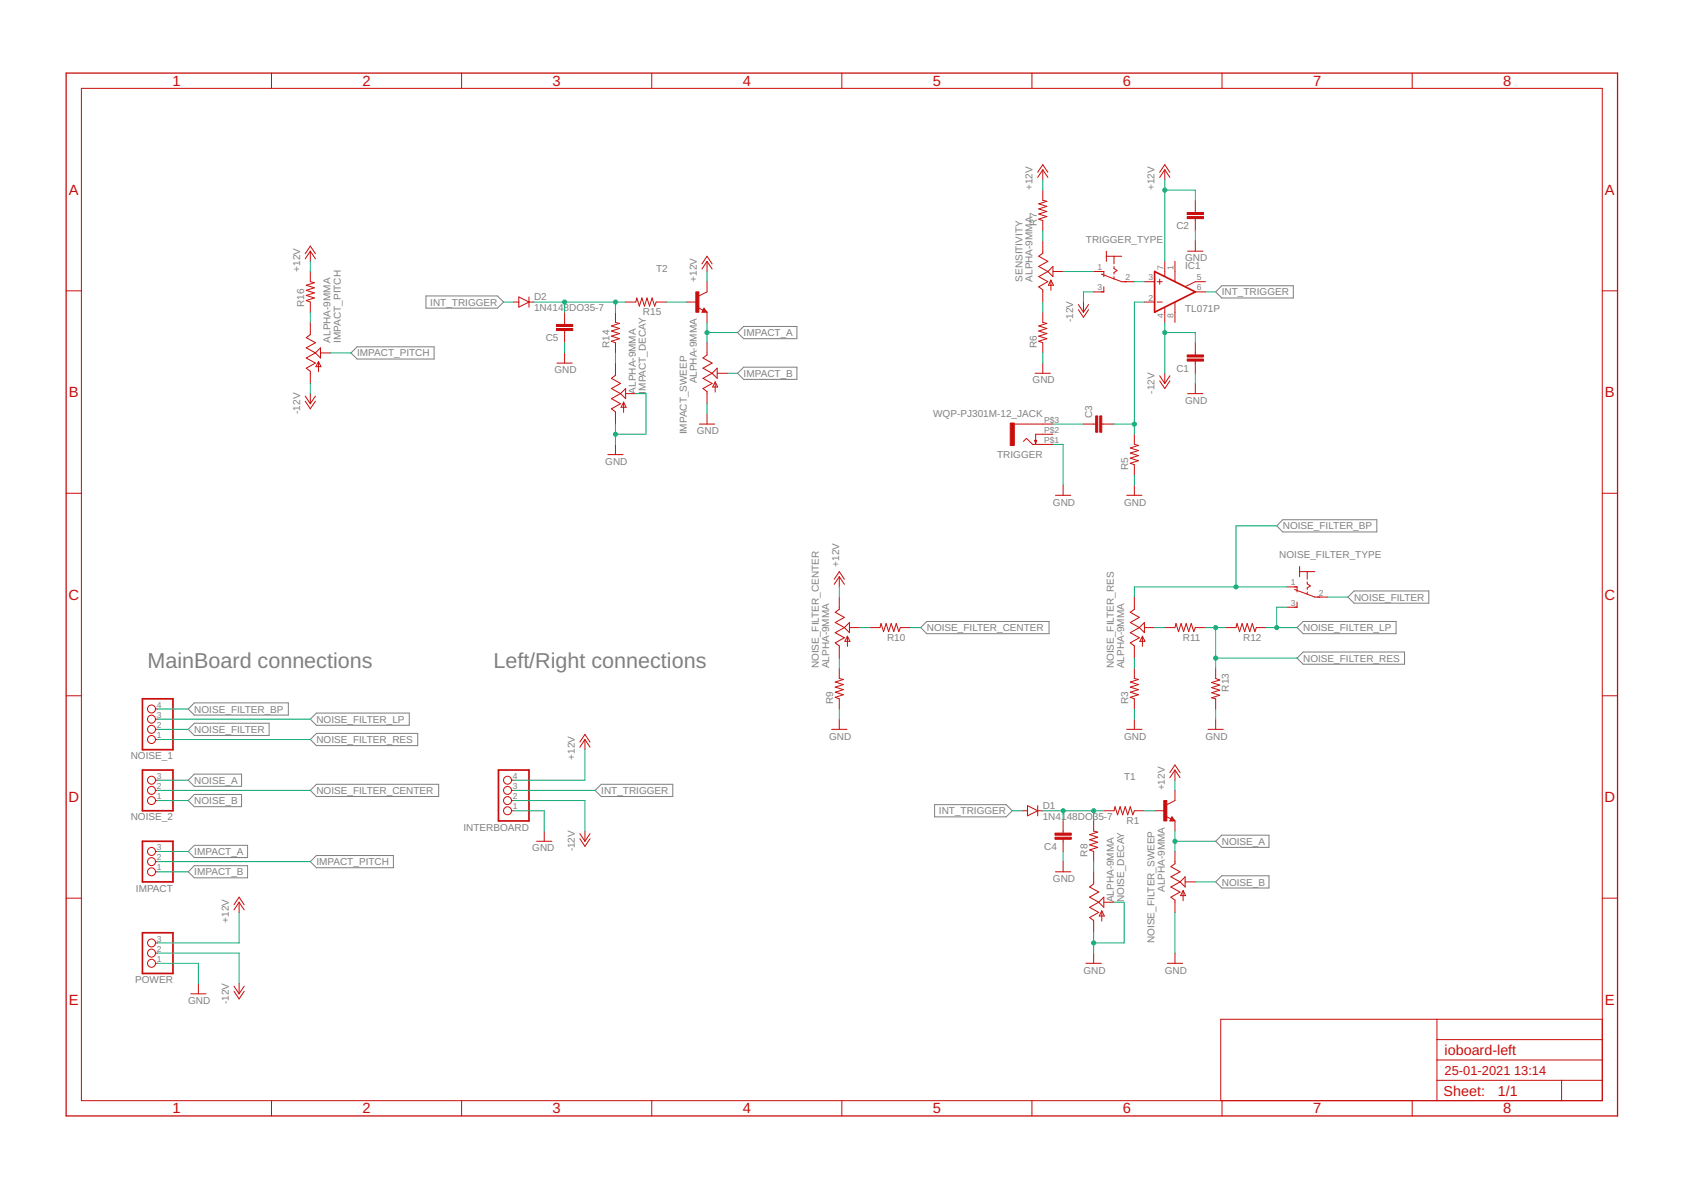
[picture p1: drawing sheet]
<svg xmlns="http://www.w3.org/2000/svg" width="420mm" height="297mm" viewBox="0 0 420 297" stroke-linecap="round" stroke-linejoin="round" font-family="sans-serif">
<g fill="none" stroke="#808080" stroke-width=".25">
<path d="M106.3 73.9h17.9l1.5 1.5-1.5 1.5h-17.9zM305 71.3h17.9v3.1h-17.9l-1.5-1.5zM89.2 86.6h19.2v3h-19.2l-1.6-1.5zM184.1 83l1.6-1.5h13.2v3h-13.2zM184.1 93.2l1.6-1.5h13.2v3h-13.2zM318.7 131.3l1.6-1.6h23.4v3.1h-23.4zM231.4 155.1h30.5v3.1h-30.5l-1.6-1.5zM325.3 155.1h23.2v3.1h-23.2l-1.5-1.5zM336.5 149l1.5-1.5h18.7v3.1h-18.7zM48.5 175.5h23.5v3h-23.5l-1.5-1.5zM77.5 179.5l1.5-1.5h23.2v3h-23.2zM323.8 164.3l1.5-1.5h25.3v3h-25.3z"/>
<path d="M47 199.8l1.5-1.5h11.8v3.1h-11.8zM48.5 193.2h11.8v3.1h-11.8l-1.5-1.5zM48.5 180.5h18.7v3.1h-18.7l-1.5-1.5zM77.5 197.3l1.5-1.5h30.5v3h-30.5zM77.5 184.6l1.5-1.5h25.3v3h-25.3zM150.1 195.8h17.9v3h-17.9l-1.5-1.5zM47 212.5l1.5-1.5h13.3v3.1h-13.3zM47 217.6l1.5-1.5h13.3v3h-13.3zM77.5 215.1l1.5-1.5h19.2v3h-19.2zM233.3 200.9h17.9l1.5 1.5-1.5 1.5h-17.9zM303.5 210l1.5-1.5h11.8v3h-11.8zM305 218.6h11.8v3.1h-11.8l-1.5-1.6z"/>
</g>
<g fill="none" stroke="#c90d0c" stroke-width=".25">
<path d="M67.8 18.2v3.9M115.2 18.2v3.9M162.7 18.2v3.9M210.2 18.2v3.9M257.6 18.2v3.9M305.1 18.2v3.9M352.6 18.2v3.9M20.3 22.1h379.7v252.6h-379.7zM259.1 43l1.2-1.9 1.3 1.9M260.3 42.4v2.5M260.3 47.5v2.5l1 .2-2 .7 2 .6-2 .7 2 .6-2 .6 2 .7-2 .6 1 .4v2.5M260.3 42.4l1.3 1.9"/>
<path d="M260.3 42.4l-1.2 1.9M289.5 43l1.3-1.9 1.3 1.9M290.8 42.4v2.5M290.8 42.4l1.3 1.9M290.8 42.4l-1.3 1.9M298.4 50v3M298.4 54.6v3M16.5 72.6h3.8M76.2 63.3l1.3-1.9 1.2 1.9M77.5 62.7v2.5M77.5 67.8v2.5l1 .3-2 .6 2 .6-2 .7 2 .6-2 .6 2 .7-2 .6 1 .4v2.5M77.5 62.7l1.2 1.9"/>
<path d="M77.5 62.7l-1.3 1.9M128.2 75.4h1.3M129.5 74.1l2.6 1.3-2.6 1.3zM132.1 74.1v2.6M132.1 75.4h1.2M140.9 77.9v3.1M153.6 77.9v2.6l1.1 .2-2.1 .7 2.1 .6-2.1 .6 2.1 .7-2.1 .6 2.1 .6-2.1 .7 1 .4v2.5M156.2 75.4h2.5l.3-1 .6 2 .7-2 .6 2 .6-2 .7 2 .6-2 .6 2 .4-1h2.5M171.4 75.4h2.6M174.3 76.8l1.2 .6M175.2 65.9l1.3-1.9 1.3 1.9M175.7 76.9l.8 1h-1.3z"/>
<path d="M175.7 77.4l.2 .3h-.4l.2-.5 .6 .6h-.8M176.5 65.2l1.3 1.9M176.5 65.2l-1.3 1.9M176.5 65.2v2.6M176.5 70.3v2.6l-2 1M176.5 77.9v2.6M260.3 60.2v3l-1 .8 2.3 1.2-2.3 1.3 2.3 1.3M260.3 77.9v2.6l1 .2-2 .7 2 .6-2 .6 2 .7-2 .6 2 .6-2 .7 1 .4v2.5M261.6 67.8l-2.3 1.2 2.3 1.3-2.3 1.3 1 .7v3.1M262.4 69.9v2.6M262.4 69.9l.6 1.3h-1.3zM262.9 66.5v2.5l-1.3-1.2z"/>
<path d="M262.9 67.8h2.5M269.2 76l1.3 1.9M269.2 77.3l1.3 1.9 1.3-1.9M270.5 75.4v2.5M271.8 76l-1.3 1.9M273 67.8h2.6v1.2M274.9 68.4l5.1 1.9h3.2M275.6 71.6v1.3h-2.6M276.2 62.7v2.5M276.2 64h3.8M278.1 64v1.9M278.1 66.5v.5l.8 .5-.8 .5v.4"/>
<path d="M278.1 69v.7M285.7 70.3h2.5M285.7 75.4h2.5M288.9 70.3h1.3M288.9 75.4h1.3M289.5 69.7v1.3M290.8 65.2v3.8M290.8 76.8v3.7M293.3 65.2v5M293.3 75.5v5M296.5 62.7h3.8M298.4 72.9h2.5"/>
<path d="M298.4 60.2v2.5M300.9 70.3h-2.5l-2.4 1.2M400 72.6h3.8M76.2 98.9l1.3 1.9M77.5 80.5v3l-1 .8 2.2 1.3-2.2 1.2 2.2 1.3M77.5 98.3v2.5M78.7 88.1l-2.2 1.3 2.2 1.2-2.2 1.3 1 .8v3M78.7 98.9l-1.2 1.9M79.5 90.3v2.5M79.5 90.3l.6 1.2h-1.2zM80 86.8v2.6l-1.3-1.3zM80 88.1h2.5"/>
<path d="M139 90.6h3.9M140.9 82.5v3.1M140.9 88.1v2.5M153.6 90.6v3.1l-1 .7 2.3 1.3-2.3 1.3 2.3 1.3M154.9 98.3l-2.3 1.2 2.3 1.3-2.3 1.2 1 .8v3.1M156.2 97v2.5l-1.3-1.2zM156.2 98.3h2.5M176.5 85.6v3l-1 .8 2.3 1.2-2.3 1.3 2.3 1.3M177.8 93.2l-2.3 1.2 2.3 1.3-2.3 1.3 1 .7v3.1M178.5 95.3v2.6M178.5 95.3l.7 1.3h-1.3zM179 93.2h2.6"/>
<path d="M179 91.9v2.5l-1.2-1.2zM258.4 93.2h3.8M260.3 90.6v2.6M289.5 93.8l1.3 1.9M289.5 95.1l1.3 1.9 1.3-1.9M290.8 93.2v2.5M292.1 93.8l-1.3 1.9M296.5 98.3h3.8M298.4 85.6v3M298.4 90.1v3.1M298.4 95.7v2.6M76.2 100.1l1.3 1.9 1.2-1.9"/>
<path d="M151.7 113.5h3.9M153.6 110.9v2.6M155.7 100.4v2.5M155.7 100.4l.6 1.3h-1.3zM174.6 105.9h3.8M176.5 103.3v2.6M253.2 105.9h9.7M255.5 110.2l.8-.8 1.5 1.5h5.1M258.3 109.9h.5l-.2 .8zM262.9 108.4h-4.3v2.3M270.5 105.9h3M275.1 105.9h3"/>
<path d="M283.2 108.4v2.5l1 .3-2 .6 2 .7-2 .6 2 .6-2 .7 2 .6-2 .6 1 .4v2.6M16.5 123.1h3.8M263.5 123.6h3.8M265.4 121.1v2.5M281.3 123.6h3.8M283.2 121.1v2.5M400 123.1h3.8M208.3 144.6l1.2-1.9 1.3 1.9M209.5 144v2.5M209.5 149v3.1l-1 .7 2.3 1.3-2.3 1.3 2.3 1.3M209.5 144l1.3 1.9M209.5 144l-1.2 1.9"/>
<path d="M210.8 156.7l-2.3 1.2 2.3 1.3-2.3 1.3 1 .7v3.1M211.6 158.8v2.6M211.6 158.8l.6 1.3h-1.3zM212.1 155.4v2.5l-1.3-1.2zM212.1 156.7h2.5M217.1 156.7h2.6l.2-1.1 .7 2.1 .6-2.1 .6 2.1 .7-2.1 .6 2.1 .7-2.1 .6 2.1 .4-1h2.5M283.2 149v3.1l-1 .7 2.2 1.3-2.2 1.3 2.2 1.3M284.4 156.7l-2.2 1.2 2.2 1.3-2.2 1.3 1 .7v3.1M285.2 158.8l.6 1.3h-1.2zM285.2 158.8v2.6M285.7 156.7h2.5M285.7 155.4v2.5l-1.3-1.2z"/>
<path d="M290.8 156.7h2.5l.3-1.1 .6 2.1 .7-2.1 .6 2.1 .6-2.1 .7 2.1 .6-2.1 .6 2.1 .4-1h2.5M306 156.7h2.6l.2-1.1 .7 2.1 .6-2.1 .6 2.1 .7-2.1 .6 2.1 .6-2.1 .7 2.1 .3-1h2.6M321.3 146.5h2.5v1.3M323.2 147.1l5.1 1.9h3.1M323.8 150.3v1.3h-2.5M324.4 141.4v2.6M324.4 142.7h3.9M326.3 142.7v1.9M326.3 145.2v.5l.8 .5-.8 .5v.4M326.3 147.8v.6M16.5 173.7h3.8M38.8 179.5h.6"/>
<path d="M38.8 177h.6M209.5 166.8v2.6l1 .2-2 .6 2 .7-2 .6 2 .6-2 .7 2 .6-2 .7 1 .3v2.6M209.5 179.5v2.6M283.2 166.8v2.6l1 .2-2 .6 2 .7-2 .6 2 .6-2 .7 2 .6-2 .7 1 .3v2.6M283.2 179.5v2.6M303.5 166.8v2.6l1 .3-2 .7 2 .6-2 .6 2 .7-2 .6 2 .6-2 .7 1 .2v2.6M303.5 179.5v2.6M400 173.7h3.8M38.8 182.1h.6M38.8 184.6h.6M38.8 199.8h.6M38.8 197.3h.6"/>
<path d="M38.8 194.8h.6M127.7 199.8h.5M127.7 197.3h.5M127.7 194.8h.5M144.8 185.2l1.2-1.9 1.3 1.9M146 184.6l1.3 1.9M146 184.6l-1.2 1.9M146 184.6v2.5M207.6 182.1h3.8M281.3 182.1h3.8M292.1 192.8l1.2-1.9 1.3 1.9M293.3 197.3v2.5l-2 1.1"/>
<path d="M293.3 192.2v2.6M293.3 192.2l1.3 1.9M293.3 192.2l-1.2 1.9M301.6 182.1h3.8M38.8 217.6h.6M38.8 215.1h.6M38.8 212.5h.6M127.7 202.4h.5M134 210h3.8M135.9 207.5v2.5M144.8 208.1l1.2 1.9M144.8 209.4l1.2 1.9 1.3-1.9"/>
<path d="M146 207.5v2.5M147.3 208.1l-1.3 1.9M255.2 202.4h1.3M256.5 201.1l2.6 1.3-2.6 1.2zM259.1 201.1v2.5M259.1 202.4h1.2M263.5 217.6h3.8M265.4 204.9v3.1M265.4 209.5v3M265.4 215.1v2.5M273 204.9v2.6l1 .2-2 .6 2 .7-2 .6 2 .6-2 .7 2 .6-2 .7 1 .3v2.6M273 217.6v3l-1 .8 2.3 1.3-2.3 1.2 2.3 1.3"/>
<path d="M275.6 202.4h2.5l.3-1 .6 2 .6-2 .7 2 .6-2 .6 2 .7-2 .6 2 .4-1h2.5M288.2 202.4h2.6M291.1 203.8l1.2 .6M292.6 203.9l.7 1h-1.2zM292.6 204.4l.1 .3h-.4l.3-.5 .5 .6h-.8M293.3 204.9v2.6M293.3 212.5v3.1l-1 .7 2.3 1.3-2.3 1.3 2.3 1.2M295.9 218.9v2.5l-1.3-1.3zM16.5 224.2h3.8M38.8 237.9h.6M38.8 235.4h.6M58.4 225.8l1.3-1.9 1.3 1.9"/>
<path d="M59.7 225.2l1.3 1.9M59.7 225.2l-1.3 1.9M59.7 225.2v2.6M273 237.9v2.6M274.3 225.2l1.3-1.3v2.6zM274.3 225.2l-2.3 1.3 2.3 1.3-2.3 1.2 1 .8v3M275.1 227.4v2.5M275.1 227.4l.6 1.2h-1.3zM275.6 225.2h2.5M293.3 237.9v2.6M294.6 220.1l-2.3 1.3 2.3 1.3-2.3 1.2 1 .8v3.1M295.4 222.3v2.5"/>
<path d="M295.4 222.3l.6 1.3h-1.3zM295.9 220.1h2.5M400 224.2h3.8M38.8 240.5h.6M47.6 248.1h3.8M49.5 245.5v2.6M58.4 246.2l1.3 1.9M58.4 247.4l1.3 1.9 1.3-1.9M59.7 245.5v2.6M61 246.2l-1.3 1.9M271.1 240.5h3.8M291.4 240.5h3.8"/>
<path d="M358.7 254.4v20.3M358.7 259.5h41.3M400 254.4h-95.2v20.3M67.8 274.7v3.9M115.2 274.7v3.9M162.7 274.7v3.9M210.2 274.7v3.9M257.6 274.7v3.9M305.1 274.7v3.9M352.6 274.7v3.9M358.7 269.7h41.3M358.7 264.6h41.3"/>
<path d="M389.8 269.7v5"/>
<circle cx="37.8" cy="179.5" r=".99"/>
<circle cx="37.8" cy="177" r=".99"/>
<circle cx="37.8" cy="182.1" r=".99"/>
<circle cx="37.8" cy="199.8" r=".99"/>
<circle cx="37.8" cy="197.3" r=".99"/>
<circle cx="37.8" cy="184.6" r=".99"/>
<circle cx="37.8" cy="194.8" r=".99"/>
<circle cx="126.7" cy="197.3" r=".99"/>
<circle cx="126.7" cy="194.8" r=".99"/>
<circle cx="126.7" cy="199.8" r=".99"/>
<circle cx="37.8" cy="217.6" r=".99"/>
<circle cx="37.8" cy="215.1" r=".99"/>
<circle cx="37.8" cy="212.5" r=".99"/>
<circle cx="126.7" cy="202.4" r=".99"/>
<circle cx="37.8" cy="237.9" r=".99"/>
<circle cx="37.8" cy="235.4" r=".99"/>
<circle cx="37.8" cy="240.5" r=".99"/>
</g>
<g fill="#c90d0c" stroke="#c90d0c" stroke-width=".25">
<path d="M252.2 105.6h1v5.6h-1z"/>
<path d="M274.6 103.8h.5v4.1h-.5z"/>
<path d="M273.5 103.8h.5v4.1h-.5z"/>
<path d="M290.5 199.8h.8v5.1h-.8z"/>
<path d="M263.4 208h4v.5h-4z"/>
<path d="M263.4 209h4v.5h-4z"/>
<path d="M138.9 81h4.1v.5h-4.1z"/>
<path d="M138.9 82h4.1v.5h-4.1z"/>
<path d="M173.7 72.9h.8v5h-.8z"/>
<path d="M296.4 88.6h4v.5h-4z"/>
<path d="M296.4 89.6h4v.5h-4z"/>
<path d="M296.4 53h4v.6h-4z"/>
<path d="M296.4 54.1h4v.5h-4z"/>
</g>
<path d="M16.5 18.2h387.3v260.4h-387.3z" fill="none" stroke="#c90d0c" stroke-width=".32"/>
<path d="M288.2 67.8l10.2 5.1-10.2 5zM35.6 174.4h7.6v12.7h-7.6zM35.6 192.2h7.6v10.2h-7.6zM124.4 192.2h7.7v12.7h-7.7zM35.6 210h7.6v10.1h-7.6zM35.6 232.8h7.6v10.2h-7.6z" fill="none" stroke="#c90d0c" stroke-width=".42"/>
<g fill="none" stroke="#0dab76" stroke-width=".25">
<path d="M260.3 44.9v2.6M260.3 57.6v2.6M290.8 44.9v20.3M290.8 47.5h7.6v2.5M298.4 57.6v2.6M77.5 65.2v2.6M77.5 77.9v2.6M125.7 75.4h2.5M133.3 75.4h22.9M140.9 75.4v2.5M153.6 75.4v2.5M166.3 75.4h5.1"/>
<path d="M176.5 67.8v2.5M260.3 75.4v2.5M265.4 67.8h7.6M273 72.9h-2.5v2.5M283.2 70.3h2.5M285.7 75.4h-2.5v33M300.9 72.9h2.6M77.5 95.7v2.6M82.5 88.1h5.1M140.9 85.6v2.5M153.6 88.1v2.5M158.7 98.3h2.6v10.1h-7.7"/>
<path d="M176.5 80.5v5.1M176.5 83h7.6M181.6 93.2h2.5M260.3 88.1v2.5M290.8 80.5v12.7M290.8 83h7.6v2.6M298.4 93.2v2.5M153.6 105.9v5M176.5 100.8v2.5M262.9 110.9h2.5v10.2M262.9 105.9h7.6M278.1 105.9h5.1"/>
<path d="M283.2 118.6v2.5M318.7 131.3h-10.1v15.2M209.5 146.5v2.5M214.6 156.7h2.5M227.3 156.7h2.5M288.2 156.7h2.6M300.9 156.7h5.1M303.5 156.7v10.1M316.2 156.7h7.6M321.3 146.5h-38.1v2.5M321.3 151.6h-2.6v5.1M331.4 149h5.1"/>
<path d="M39.4 177h7.6M39.4 179.5h38.1M209.5 164.3v2.5M209.5 177v2.5M283.2 164.3v2.5M283.2 177v2.5M303.5 177v2.5M303.5 164.3h20.3M39.4 194.8h7.6M39.4 199.8h7.6M39.4 197.3h38.1M39.4 184.6h38.1"/>
<path d="M39.4 182.1h7.6M128.2 199.8h17.8v7.7M128.2 197.3h20.4M146 187.1v7.7h-17.8M293.3 194.8v2.5M39.4 212.5h7.6M39.4 217.6h7.6M39.4 215.1h38.1M128.2 202.4h7.7v5.1M252.7 202.4h2.5M260.3 202.4h15.3M265.4 202.4v2.5"/>
<path d="M265.4 212.5v2.6M273 202.4v2.5M273 215.1v2.5M285.7 202.4h2.5M293.3 207.5v5M293.3 210h10.2M39.4 237.9h20.3v7.6M59.7 227.8v7.6h-20.3M273 232.8v5.1M278.1 225.2h2.5v10.2h-7.6M293.3 227.8v10.1M298.4 220.1h5.1"/>
<path d="M39.4 240.5h10.1v5"/>
</g>
<g fill="#0dab76" stroke="#0dab76" stroke-width=".25">
<circle cx="290.8" cy="47.5" r=".51"/>
<circle cx="273" cy="235.4" r=".51"/>
<circle cx="153.6" cy="108.4" r=".51"/>
<circle cx="290.8" cy="83" r=".51"/>
<circle cx="283.2" cy="105.9" r=".51"/>
<circle cx="273" cy="202.4" r=".51"/>
<circle cx="265.4" cy="202.4" r=".51"/>
<circle cx="293.3" cy="210" r=".51"/>
<circle cx="308.6" cy="146.5" r=".51"/>
<circle cx="318.7" cy="156.7" r=".51"/>
<circle cx="303.5" cy="156.7" r=".51"/>
<circle cx="303.5" cy="164.3" r=".51"/>
<circle cx="140.9" cy="75.4" r=".51"/>
<circle cx="153.6" cy="75.4" r=".51"/>
<circle cx="176.5" cy="83" r=".51"/>
</g>
<g font-size="5.4" fill="#808080">
<text x="36.8" y="166.8">MainBoard connections</text>
<text x="123.2" y="166.8">Left/Right connections</text>
</g>
<g font-size="3.7" fill="#c90d0c">
<text x="43" y="21.4">1</text>
<text x="90.5" y="21.4">2</text>
<text x="138" y="21.4">3</text>
<text x="185.4" y="21.4">4</text>
<text x="232.9" y="21.4">5</text>
<text x="280.3" y="21.4">6</text>
<text x="327.8" y="21.4">7</text>
<text x="375.3" y="21.4">8</text>
<text x="17.2" y="48.6">A</text>
<text x="400.7" y="48.6">A</text>
<text x="17.2" y="99.2">B</text>
<text x="400.7" y="99.2">B</text>
<text x="17.1" y="149.7">C</text>
<text x="400.6" y="149.7">C</text>
<text x="17.1" y="200.2">D</text>
<text x="400.6" y="200.2">D</text>
<text x="17.2" y="250.8">E</text>
<text x="400.7" y="250.8">E</text>
<text x="43" y="277.9">1</text>
<text x="90.5" y="277.9">2</text>
<text x="138" y="277.9">3</text>
<text x="185.4" y="277.9">4</text>
<text x="232.9" y="277.9">5</text>
<text x="280.3" y="277.9">6</text>
<text x="327.8" y="277.9">7</text>
<text x="375.3" y="277.9">8</text>
</g>
<g font-size="3.6" fill="#c90d0c">
<text x="360.6" y="263.3">ioboard-left</text>
<text x="360.4" y="273.6">Sheet:</text>
<text x="374" y="273.5">1/1</text>
</g>
<g font-size="3.2" fill="#c90d0c">
<text x="360.6" y="268.4">25-01-2021</text>
<text x="378" y="268.4">13:14</text>
</g>
<g font-size="2.5" fill="#808080">
<text x="257.8" y="47.5" transform="rotate(-90 257.8 47.5)">+12V</text>
<text x="288.3" y="47.5" transform="rotate(-90 288.3 47.5)">+12V</text>
<text x="258.8" y="56.3" transform="rotate(-90 258.8 56.3)">R7</text>
<text x="293.7" y="57.2">C2</text>
<text x="271.1" y="60.7">TRIGGER_TYPE</text>
<text x="295.9" y="65.2">GND</text>
<text x="74.9" y="67.8" transform="rotate(-90 74.9 67.8)">+12V</text>
<text x="163.8" y="67.8">T2</text>
<text x="174" y="70.3" transform="rotate(-90 174 70.3)">+12V</text>
<text x="255.2" y="70.3" transform="rotate(-90 255.2 70.3)">SENSITIVITY</text>
<text x="257.8" y="70.3" transform="rotate(-90 257.8 70.3)">ALPHA-9MMA</text>
<text x="295.9" y="67.1">IC1</text>
<text x="76" y="76.7" transform="rotate(-90 76 76.7)">R16</text>
<text x="107.4" y="76.3">INT_TRIGGER</text>
<text x="133.3" y="77.7">1N4148DO35-7</text>
<text x="133.3" y="74.9">D2</text>
<text x="295.9" y="77.9">TL071P</text>
<text x="305" y="73.7">INT_TRIGGER</text>
<text x="160.5" y="78.7">R15</text>
<text x="185.7" y="83.9">IMPACT_A</text>
<text x="267.9" y="80.5" transform="rotate(-90 267.9 80.5)">-12V</text>
<text x="82.5" y="85.5" transform="rotate(-90 82.5 85.5)">ALPHA-9MMA</text>
<text x="85.1" y="85.5" transform="rotate(-90 85.1 85.5)">IMPACT_PITCH</text>
<text x="89.1" y="89">IMPACT_PITCH</text>
<text x="136.2" y="85.2">C5</text>
<text x="152.2" y="86.8" transform="rotate(-90 152.2 86.8)">R14</text>
<text x="258.8" y="86.8" transform="rotate(-90 258.8 86.8)">R6</text>
<text x="138.4" y="93.2">GND</text>
<text x="174" y="95.7" transform="rotate(-90 174 95.7)">ALPHA-9MMA</text>
<text x="185.7" y="94.1">IMPACT_B</text>
<text x="257.8" y="95.7">GND</text>
<text x="293.7" y="92.8">C1</text>
<text x="158.7" y="98.2" transform="rotate(-90 158.7 98.2)">ALPHA-9MMA</text>
<text x="161.3" y="98.2" transform="rotate(-90 161.3 98.2)">IMPACT_DECAY</text>
<text x="288.3" y="98.2" transform="rotate(-90 288.3 98.2)">-12V</text>
<text x="295.9" y="100.8">GND</text>
<text x="74.9" y="103.3" transform="rotate(-90 74.9 103.3)">-12V</text>
<text x="233" y="104.1">WQP-PJ301M-12_JACK</text>
<text x="272.6" y="104.3" transform="rotate(-90 272.6 104.3)">C3</text>
<text x="171.4" y="108.4" transform="rotate(-90 171.4 108.4)">IMPACT_SWEEP</text>
<text x="174" y="108.4">GND</text>
<text x="151.1" y="116">GND</text>
<text x="248.9" y="114.2">TRIGGER</text>
<text x="281.7" y="117.3" transform="rotate(-90 281.7 117.3)">R5</text>
<text x="262.9" y="126.2">GND</text>
<text x="280.6" y="126.2">GND</text>
<text x="320.3" y="132.1">NOISE_FILTER_BP</text>
<text x="209.5" y="141.4" transform="rotate(-90 209.5 141.4)">+12V</text>
<text x="319.4" y="139.4">NOISE_FILTER_TYPE</text>
<text x="338" y="149.9">NOISE_FILTER</text>
<text x="221.5" y="159.9">R10</text>
<text x="231.4" y="157.5">NOISE_FILTER_CENTER</text>
<text x="295.3" y="159.9">R11</text>
<text x="310.4" y="159.9">R12</text>
<text x="325.3" y="157.5">NOISE_FILTER_LP</text>
<text x="204.4" y="166.8" transform="rotate(-90 204.4 166.8)">NOISE_FILTER_CENTER</text>
<text x="207" y="166.8" transform="rotate(-90 207 166.8)">ALPHA-9MMA</text>
<text x="278.1" y="166.8" transform="rotate(-90 278.1 166.8)">NOISE_FILTER_RES</text>
<text x="280.6" y="166.8" transform="rotate(-90 280.6 166.8)">ALPHA-9MMA</text>
<text x="325.3" y="165.2">NOISE_FILTER_RES</text>
<text x="306.8" y="172.7" transform="rotate(-90 306.8 172.7)">R13</text>
<text x="48.5" y="177.9">NOISE_FILTER_BP</text>
<text x="208" y="175.7" transform="rotate(-90 208 175.7)">R9</text>
<text x="281.7" y="175.7" transform="rotate(-90 281.7 175.7)">R3</text>
<text x="48.5" y="182.9">NOISE_FILTER</text>
<text x="79" y="180.4">NOISE_FILTER_LP</text>
<text x="79" y="185.5">NOISE_FILTER_RES</text>
<text x="207" y="184.6">GND</text>
<text x="280.6" y="184.6">GND</text>
<text x="301" y="184.6">GND</text>
<text x="32.6" y="189.5">NOISE_1</text>
<text x="143.5" y="189.7" transform="rotate(-90 143.5 189.7)">+12V</text>
<text x="48.5" y="195.6">NOISE_A</text>
<text x="280.6" y="194.7">T1</text>
<text x="290.8" y="197.3" transform="rotate(-90 290.8 197.3)">+12V</text>
<text x="48.5" y="200.7">NOISE_B</text>
<text x="79" y="198.2">NOISE_FILTER_CENTER</text>
<text x="150.1" y="198.2">INT_TRIGGER</text>
<text x="234.4" y="203.3">INT_TRIGGER</text>
<text x="260.3" y="201.9">D1</text>
<text x="32.6" y="204.8">NOISE_2</text>
<text x="115.7" y="207.3">INTERBOARD</text>
<text x="260.3" y="204.7">1N4148DO35-7</text>
<text x="281.3" y="205.6">R1</text>
<text x="48.5" y="213.4">IMPACT_A</text>
<text x="79" y="216">IMPACT_PITCH</text>
<text x="132.9" y="212.5">GND</text>
<text x="143.5" y="212.5" transform="rotate(-90 143.5 212.5)">-12V</text>
<text x="260.7" y="212.1">C4</text>
<text x="271.5" y="213.8" transform="rotate(-90 271.5 213.8)">R8</text>
<text x="305" y="210.9">NOISE_A</text>
<text x="48.5" y="218.5">IMPACT_B</text>
<text x="262.9" y="220.1">GND</text>
<text x="305" y="221">NOISE_B</text>
<text x="33.9" y="222.6">IMPACT</text>
<text x="278.1" y="225.2" transform="rotate(-90 278.1 225.2)">ALPHA-9MMA</text>
<text x="280.6" y="225.2" transform="rotate(-90 280.6 225.2)">NOISE_DECAY</text>
<text x="290.8" y="222.7" transform="rotate(-90 290.8 222.7)">ALPHA-9MMA</text>
<text x="57.1" y="230.3" transform="rotate(-90 57.1 230.3)">+12V</text>
<text x="288.3" y="235.4" transform="rotate(-90 288.3 235.4)">NOISE_FILTER_SWEEP</text>
<text x="33.7" y="245.4">POWER</text>
<text x="270.5" y="243">GND</text>
<text x="290.8" y="243">GND</text>
<text x="47" y="250.6">GND</text>
<text x="57.1" y="250.6" transform="rotate(-90 57.1 250.6)">-12V</text>
</g>
<g font-size="2.1" fill="#808080">
<text x="274" y="67.4">1</text>
<text x="281" y="70">2</text>
<text x="286.7" y="70">3</text>
<text x="290.4" y="67.4" transform="rotate(-90 290.4 67.4)">7</text>
<text x="293" y="67.4" transform="rotate(-90 293 67.4)">1</text>
<text x="298.8" y="70">5</text>
<text x="274" y="72.5">3</text>
<text x="286.7" y="75">2</text>
<text x="298.8" y="72.5">6</text>
<text x="290.4" y="79.5" transform="rotate(-90 290.4 79.5)">4</text>
<text x="293" y="79.5" transform="rotate(-90 293 79.5)">8</text>
<text x="260.7" y="105.5">P$3</text>
<text x="260.7" y="110.6">P$1</text>
<text x="260.7" y="108">P$2</text>
<text x="322.3" y="146.1">1</text>
<text x="329.2" y="148.7">2</text>
<text x="322.3" y="151.2">3</text>
<text x="39.2" y="179.2">3</text>
<text x="39.2" y="176.6">4</text>
<text x="39.2" y="184.2">1</text>
<text x="39.2" y="181.7">2</text>
<text x="39.2" y="196.9">2</text>
<text x="39.2" y="194.4">3</text>
<text x="128.1" y="196.9">3</text>
<text x="128.1" y="194.4">4</text>
<text x="39.2" y="199.5">1</text>
<text x="128.1" y="202">1</text>
<text x="128.1" y="199.5">2</text>
<text x="39.2" y="214.7">2</text>
<text x="39.2" y="212.2">3</text>
<text x="39.2" y="217.2">1</text>
<text x="39.2" y="237.6">2</text>
<text x="39.2" y="235">3</text>
<text x="39.2" y="240.1">1</text>
</g>
</svg>
